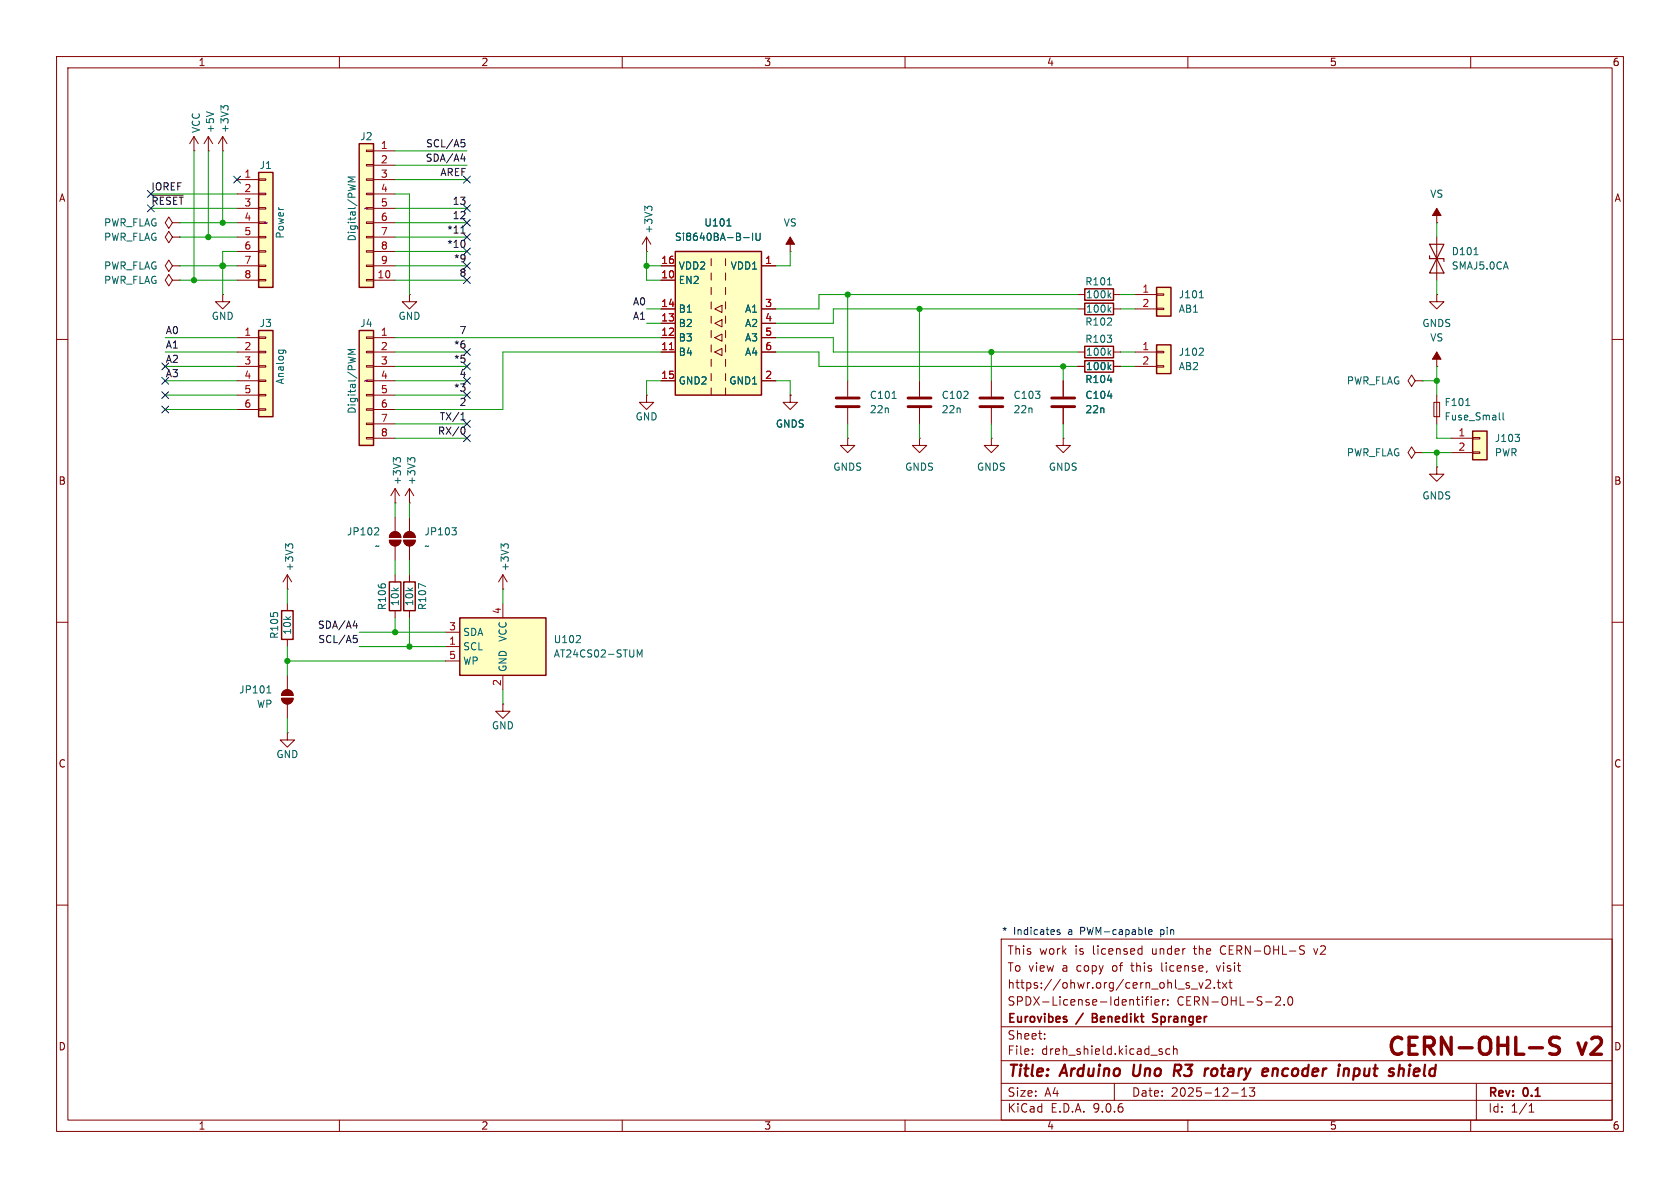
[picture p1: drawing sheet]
<svg xmlns="http://www.w3.org/2000/svg" width="297mm" height="210mm" viewBox="0 0 297 210" stroke-linecap="round" stroke-linejoin="round" font-family="sans-serif">
<g fill="none" stroke="#840000" stroke-width=".18">
<path d="M10 10h277v190h-277zM12 12h273v186h-273zM60 10v2M110 10v2M160 10v2M210 10v2M260 10v2M39.4 26.7h.1M39.4 24.1l-.8 1.3M39.4 24.1l.7 1.3M39.4 24.1v2.6M10 60h2"/>
<path d="M149.9 77.5v1.2h1.2l-1.2 1.3-1.3-1.3h1.3M149.9 77.5h.1M162.6 67.3v2.8M162.6 72.1v2.8M285 60h2M10 110h2M285 110h2M88.9 124.5v1.2h1.3l-1.3 1.3-1.3-1.3h1.3M88.9 124.5h.1M10 160h2M177 166h108v32h-108zM200.9 176.7h.6"/>
<path d="M201.3 177.7h.2M201.5 167.7l.4 .1M201.9 167.2v1.5M201.9 168.6l-.4 .1M202 176.2v.1M202 176.7v1M202.5 176.7h.5M203 176.2l-.3 .2v1.3M203.5 176.2v.1M203.5 176.7v1M204.2 177.2l.7-.1-.1-.3-.4-.1-.2 .2v.7h.6M205.5 176.7v1"/>
<path d="M206 176.7l-.3 .1-.2 .2M206.5 177.6v.1M206.5 176.8v.1M209.9 174.2l.3 .1 .1 .2-.2 .2h-.3M209.9 173.7l.3 .1M210.6 174.8h1.1M212 173.7l.3 1 .4-1M213.2 173.3l.5-.1 .3 .1v.3l-.9 1.1h.9M214.7 174.6v.1M215 170.7l.4 1M215.2 173.7h.5M215.4 173.2v1.3l.3 .2"/>
<path d="M216.1 173.7l.8 1M216.9 173.7l-.8 1M217.2 173.7h.6M217.5 173.2v1.3l.3 .2M225.5 176.3l.6-.1 .2 .1 .1 .3-.9 1.1h.9M227 177.6v.1M227.8 176.3l.2-.1a.81 .81 0 0 1 .6 .6 .81 .81 0 0 1-.3 .8l-.1 .1a.81 .81 0 0 1-.4-1.4zM229.9 167.8l.6 .3 .1 .3-.3 .3-.6-.1M229.9 167.3h.7M232.2 167.7l.4 1M285 160h2M60 198v2"/>
<path d="M110 198v2M160 198v2M177 194.5h108M177 191.5h108M177 187.5h108M177 181.5h108M182.5 186.3v.1M182.5 185.5v.1M184.7 183.6v.1M184.7 182.8v.1M197 191.5v3M205.3 185.9l.2 .2-.2 .3"/>
<path d="M205.3 185.4l.2 .1M206.8 185.5l-.4-.1-.3 .3v.4l.1 .2h.6M207.5 185.5l.2-.1 .3 .1 .1 .9M207.5 184.9v1.5M210 198v2M217.7 193.2h1.2M219.5 193.8h.9M219.5 192.7l.5-.4v1.5M221.8 192.3l-.5 .6 .4 .1v.7l-.2 .1h-.4l-.2-.1M260 198v2M261 191.5v6.5M270.3 196.6h.9"/>
<path d="M270.3 195.5l.4-.4v1.5"/>
</g>
<path d="M200.5 188.2l-.2 1.6 .3 .4M208.1 189.3l.5 .9M208.5 188.2h-.8l-.2 2M208.6 189.2l-1 .1M214.6 188.9l-.4 .4-.1 .5 .2 .3 .4 .1M225.1 188.9l-.2 1.3M225.8 189a.57 .57 0 0 0-.7 .1M239.3 190.1l.6 .1M239.5 188.9l-.3 2M240 188.9l-.5 .1M249.2 188.9l-.2 1.3" fill="none" stroke="#840000" stroke-width=".4"/>
<path d="M193.1 179.9h.5M193.6 179.2h-.5v1.5h.6M204.6 179.3l-.5-.1-.3 .3 .1 .3 .6 .2M203.8 180.6h.7" fill="none" stroke="#840000" stroke-width=".3"/>
<path d="M270.4 185.2h2.3M275.7 183.5l-.4-.1h-.8a.73 .73 0 0 0-.5 .7 .73 .73 0 0 0 .5 .7 1.1 1.1 0 0 1 1.2 .7 .77 .77 0 0 1-.6 .9h-.7l-.4-.2" fill="none" stroke="#840000" stroke-width=".6"/>
<path d="M39.5 19.1l-.4-.4v.8M39.5 18.9l.3-.2h.3l.2 .2" fill="none" stroke="#006464" stroke-width=".18"/>
<path d="M160.5 70.4h4.1M160.5 71.9h4.1" fill="none" stroke="#840000" stroke-width=".51"/>
<path d="M81.3 109.2h15.2v10.2h-15.2z" fill="#ffffc2"/>
<path d="M49.8 108h2v5h-2zM81.3 109.2h15.2v10.2h-15.2z" fill="none" stroke="#840000" stroke-width=".25"/>
<g fill="none" stroke="#840000" stroke-width=".18">
<path d="M30.5 39.4l-.7-1-.6 1 .6 1 .7-1h1.2M31.7 39.4h.1M34.3 26.7h.1M34.3 24.1l-.8 1.3M34.3 24.1l.8 1.3M34.3 24.1v2.6M36.8 26.7h.1M36.8 24.1l-.7 1.3M36.8 24.1l.8 1.3M36.8 24.1v2.6M30.5 47l-.7-1-.6 1 .6 1 .7-1h1.2M30.5 41.9l-.7-1-.6 1 .6 1 .7-1h1.2"/>
<path d="M30.5 49.5l-.7-1-.6 1 .6 1 .7-1h1.2M31.7 47h.1M31.7 41.9h.1M31.7 49.5h.1M139.7 69.9v1.2h1.3l-1.3 1.3-1.3-1.3h1.3M139.7 69.9h.1M50.8 104.1h.1M50.8 101.6v2.5M50.8 106.7v1.3M50.8 113v1.3M50.8 119.4v2.5M50.8 101.6l-.8 1.3"/>
<path d="M50.8 101.6l.8 1.3M78.7 111.8h2.6M78.7 114.3h2.6M78.7 116.8h2.6M88.9 106.7v2.5M88.9 119.4v2.5M49.8 123.4h2a1.02 1.02 0 0 1-1 1.1 1.02 1.02 0 0 1-1-1.1zM50.1 122.2a1.02 1.02 0 0 1 1.1-.2 1.02 1.02 0 0 1 .6 .9h-2zM50.8 129.5v1.3h1.3l-1.3 1.3-1.3-1.3h1.3M50.8 129.5h.1M50.8 124.5v2.5"/>
</g>
<path d="M36.5 19.8l1.3 .4M51 96.6l-.5-.5v.8M51 96.4l.2-.3h.3l.3 .3M101.8 113.6h.8M102.6 112.5v.4M112.7 116.1v-1.2l.4 .9 .4-.9v1.2M47.2 122.5h.7M47.4 121.4l.1-.2v1.3" fill="none" stroke="#006464" stroke-width=".18"/>
<g fill="#840000" stroke="#840000" stroke-width=".18">
<path d="M49.8 123.4h2a1.02 1.02 0 0 1-1 1.1 1.02 1.02 0 0 1-1-1.1z"/>
<path d="M50.1 122.2a1.02 1.02 0 0 1 1.1-.2 1.02 1.02 0 0 1 .6 .9h-2z"/>
</g>
<path d="M63.5 25.4h2.5v25.4h-2.5z" fill="#ffffc2"/>
<path d="M63.5 25.4h2.5v25.4h-2.5zM68.8 102.9h2.1v5.1h-2.1zM71.4 102.9h2v5.1h-2z" fill="none" stroke="#840000" stroke-width=".25"/>
<g fill="none" stroke="#840000" stroke-width=".18">
<path d="M64.8 26.5h1.2v.3h-1.2zM64.8 29.1h1.2v.2h-1.2zM64.8 31.6h1.2v.3h-1.2zM64.8 34.2h1.2v.2h-1.2zM64.8 36.7h1.2v.3h-1.2zM64.8 39.2h1.2v.3h-1.2zM66 26.7h3.8M66 29.2h3.8M66 31.8h3.8M66 34.3h3.8M66 36.8h3.8M66 39.4h3.8"/>
<path d="M64.8 41.8h1.2v.2h-1.2zM64.8 44.3h1.2v.3h-1.2zM64.8 46.9h1.2v.2h-1.2zM64.8 49.4h1.2v.3h-1.2zM66 41.9h3.8M66 44.5h3.8M66 47h3.8M66 49.5h3.8M114.3 69.9v1.2h1.3l-1.3 1.3-1.3-1.3h1.3M114.3 69.9h.1M68.8 95.5h2.1a1.02 1.02 0 0 1-1.1 1 1.02 1.02 0 0 1-1-1zM69.1 94.3a1.02 1.02 0 0 1 1.1-.2 1.02 1.02 0 0 1 .7 .9h-2.1z"/>
<path d="M69.8 88.9h.1M69.8 86.4l-.7 1.2M69.8 86.4l.8 1.2M69.8 86.4v2.5M69.8 91.4v2.6M69.8 96.5v2.6M71.4 95.5h2a1.02 1.02 0 0 1-1 1 1.02 1.02 0 0 1-1-1zM71.7 94.3a1.02 1.02 0 0 1 1.1-.2 1.02 1.02 0 0 1 .6 .9h-2zM72.4 88.9h.1M72.4 86.4v2.5M72.4 91.4v2.6M72.4 96.5v2.6"/>
<path d="M72.4 86.4l-.8 1.2M72.4 86.4l.8 1.2M69.8 101.6v1.3M69.8 108v1.2M72.4 101.6v1.3M72.4 108v1.2"/>
</g>
<path d="M62.8 31.3h-1.3l.9 .4-.9 .4h1.3M66.7 93.3l.3 .2-.1 .3-.7 .8h.8M70 81.3l-.5-.4v.8M70 81.1l.3-.2h.3l.2 .2M72.6 81.1l.2-.2h.3l.3 .2M72.6 81.3l-.5-.4v.8M79.9 93.3h.8l-.5 .5M80.4 93.8l.3 .2v.3l-.3 .3M75.3 103.7l-1.3-.6v.9" fill="none" stroke="#006464" stroke-width=".18"/>
<g fill="#840000" stroke="#840000" stroke-width=".18">
<path d="M71.4 95.5h2a1.02 1.02 0 0 1-1 1 1.02 1.02 0 0 1-1-1z"/>
<path d="M71.7 94.3a1.02 1.02 0 0 1 1.1-.2 1.02 1.02 0 0 1 .6 .9h-2z"/>
<path d="M68.8 95.5h2.1a1.02 1.02 0 0 1-1.1 1 1.02 1.02 0 0 1-1-1z"/>
<path d="M69.1 94.3a1.02 1.02 0 0 1 1.1-.2 1.02 1.02 0 0 1 .7 .9h-2.1z"/>
</g>
<path d="M45.7 30.5h2.6v20.3h-2.6z" fill="#ffffc2"/>
<path d="M45.7 30.5h2.6v20.3h-2.6z" fill="none" stroke="#840000" stroke-width=".25"/>
<g fill="none" stroke="#840000" stroke-width=".18">
<path d="M41.9 31.8h3.8M41.9 34.3h3.8M41.9 36.8h3.8M41.9 39.4h3.8M45.7 31.6h1.3v.3h-1.3zM45.7 34.2h1.3v.2h-1.3zM45.7 36.7h1.3v.3h-1.3zM45.7 39.2h1.3v.3h-1.3zM41.9 41.9h3.8M41.9 44.5h3.8M41.9 47h3.8M41.9 49.5h3.8"/>
<path d="M45.7 41.8h1.3v.2h-1.3zM45.7 44.3h1.3v.3h-1.3zM45.7 46.9h1.3v.2h-1.3zM45.7 49.4h1.3v.3h-1.3zM88.9 104.1h.1M88.9 101.6l-.8 1.3M88.9 101.6l.8 1.3M88.9 101.6v2.5"/>
</g>
<path d="M89.1 96.6l-.5-.5v.8M89.1 96.4l.2-.3h.3l.3 .3" fill="none" stroke="#006464" stroke-width=".18"/>
<path d="M119.4 44.5h15.2v25.4h-15.2z" fill="#ffffc2"/>
<path d="M119.4 44.5h15.2v25.4h-15.2z" fill="none" stroke="#840000" stroke-width=".25"/>
<g fill="none" stroke="#840000" stroke-width=".18">
<path d="M72.4 52.1v1.2h1.3l-1.3 1.3-1.3-1.3h1.3M72.4 52.1h.1M114.3 44.5h.1M114.3 41.9l-.8 1.3M114.3 41.9l.8 1.3M114.3 41.9v2.6M116.8 47h2.6M116.8 54.6h2.6M116.8 57.2h2.6M116.8 59.7h2.6M116.8 49.5h2.6M125.7 45.7v1.3"/>
<path d="M125.7 48.3v1.2M125.7 50.8v1.3M125.7 53.3v1.3M125.7 55.9v1.3M125.7 58.4v1.3M126.4 54.6l1.2-.6v1.2zM126.4 57.2l1.2-.7v1.3zM126.4 59.7l1.2-.6v1.2zM128.3 45.7v1.3M128.3 48.3v1.2M128.3 50.8v1.3M128.3 53.3v1.3"/>
<path d="M128.3 55.9v1.3M128.3 58.4v1.3M134.6 47h2.6M134.6 54.6h2.6M134.6 57.2h2.6M134.6 59.7h2.6M139.7 44.5h.1M139.7 41.9v2.6M116.8 62.2h2.6M116.8 67.3h2.6M125.7 61v1.2M125.7 63.5v1.3"/>
<path d="M125.7 66v1.3M125.7 68.6v1.3M126.4 62.2l1.2-.6v1.3zM128.3 61v1.2M128.3 63.5v1.3M128.3 66v1.3M128.3 68.6v1.3M134.6 62.2h2.6M134.6 67.3h2.6"/>
</g>
<path d="M118.4 61.8h.7" fill="none" stroke="#a90000" stroke-width=".18"/>
<path d="M114.5 36.9l-.5-.4v.7M114.5 36.7l.2-.2h.3l.3 .2M128.5 39.9h.7M131.5 42h.9M133 41.2v1.3M133.7 41.2v1l.2 .3 .4-.1 .1-.2v-1" fill="none" stroke="#006464" stroke-width=".18"/>
<path d="M139.7 41.9l.8 1.3h-1.6z" fill="#840000" stroke="#840000" stroke-width=".18"/>
<path d="M204.5 61h2.5v5h-2.5z" fill="#ffffc2"/>
<path d="M204.5 61h2.5v5h-2.5z" fill="none" stroke="#840000" stroke-width=".25"/>
<path d="M200.7 62.2h3.8M200.7 64.8h3.8M204.5 62.1h1.2v.3h-1.2zM204.5 64.6h1.2v.3h-1.2z" fill="none" stroke="#840000" stroke-width=".18"/>
<path d="M212.6 61.6l.1 .2v.3l-.7 .7h.7" fill="none" stroke="#006464" stroke-width=".18"/>
<path d="M45.7 58.4h2.6v15.3h-2.6z" fill="#ffffc2"/>
<path d="M45.7 58.4h2.6v15.3h-2.6z" fill="none" stroke="#840000" stroke-width=".25"/>
<path d="M41.9 59.7h3.8M45.7 59.6h1.3v.2h-1.3zM41.9 62.2h3.8M41.9 64.8h3.8M41.9 67.3h3.8M41.9 69.9h3.8M41.9 72.4h3.8M45.7 62.1h1.3v.3h-1.3zM45.7 64.6h1.3v.3h-1.3zM45.7 67.2h1.3v.2h-1.3zM45.7 69.7h1.3v.3h-1.3zM45.7 72.3h1.3v.2h-1.3z" fill="none" stroke="#840000" stroke-width=".18"/>
<path d="M49.3 61.9h1l.2 .2M49.3 61.9v.4M50 61.9l.1 .4" fill="none" stroke="#006464" stroke-width=".18"/>
<path d="M63.5 58.4h2.5v20.3h-2.5z" fill="#ffffc2"/>
<path d="M63.5 58.4h2.5v20.3h-2.5z" fill="none" stroke="#840000" stroke-width=".25"/>
<g fill="none" stroke="#840000" stroke-width=".18">
<path d="M64.8 59.6h1.2v.2h-1.2zM66 59.7h3.8M64.8 62.1h1.2v.3h-1.2zM64.8 64.6h1.2v.3h-1.2zM64.8 67.2h1.2v.2h-1.2zM64.8 69.7h1.2v.3h-1.2zM64.8 72.3h1.2v.2h-1.2zM64.8 74.8h1.2v.3h-1.2zM64.8 77.3h1.2v.3h-1.2zM66 62.2h3.8M66 64.8h3.8M66 67.3h3.8"/>
<path d="M66 69.9h3.8M66 72.4h3.8M66 74.9h3.8M66 77.5h3.8M254 82.6v1.2h1.3l-1.3 1.3-1.3-1.3h1.3M254 82.6h.1"/>
</g>
<path d="M62.8 61.8h-1.3l.9 .4-.9 .4h1.3" fill="none" stroke="#006464" stroke-width=".18"/>
<path d="M260.3 76.2h2.6v5.1h-2.6z" fill="#ffffc2"/>
<path d="M191.8 51.1h5v2h-5zM191.8 53.6h5v2h-5zM191.8 61.2h5v2h-5zM191.8 63.8h5v2h-5zM260.3 76.2h2.6v5.1h-2.6z" fill="none" stroke="#840000" stroke-width=".25"/>
<g fill="none" stroke="#840000" stroke-width=".18">
<path d="M254 39.4h.1M254 36.8v2.6M190.5 52.1h1.3M190.5 54.6h1.3M196.8 52.1h1.3M196.8 54.6h1.3M254 52.1v1.2h1.3l-1.3 1.3-1.3-1.3h1.3M254 52.1h.1M254 41.9v7.6M190.5 62.2h1.3M190.5 64.8h1.3M196.8 62.2h1.3"/>
<path d="M196.8 64.8h1.3M253.5 71.1h1v2.6h-1zM254 64.8h.1M254 62.2v2.6M254 69.9v5M256.5 77.5h3.8M260.3 77.3h1.3v.3h-1.3zM260.3 79.9h1.3v.2h-1.3zM256.5 80h3.8"/>
</g>
<g fill="none" stroke="#006464" stroke-width=".18">
<path d="M195.8 50.4h.7M196 52.2l.4 .4M196 54.7l.4 .5M196.4 51.8l-.5 .5M196.4 54.3l-.5 .5M260.6 45h.7M195.8 67.2h.8M196 62.3l.4 .5M196 64.9l.4 .4M196.4 62l-.5 .4M196.4 64.5l-.5 .5M259.1 71.7h.8"/>
<path d="M265.1 74.1l.1 .1M265.7 73v1.1l.2 .1M267.8 76.8h.8l-.4 .5M268.5 77.3l.1 .2-.1 .5"/>
</g>
<path d="M252.7 45.2v.5h2.6v.5M252.7 43.2h2.6l-1.3 2.5zM254 45.7l1.3 2.6h-2.6z" fill="none" stroke="#840000" stroke-width=".2"/>
<g fill="#840000" stroke="#840000" stroke-width=".18">
<path d="M254 62.2l.8 1.3h-1.6z"/>
<path d="M254 36.8l.8 1.3h-1.6z"/>
</g>
<path d="M204.5 50.8h2.5v5.1h-2.5z" fill="#ffffc2"/>
<path d="M204.5 50.8h2.5v5.1h-2.5z" fill="none" stroke="#840000" stroke-width=".25"/>
<g fill="none" stroke="#840000" stroke-width=".18">
<path d="M39.4 52.1v1.2h1.2l-1.2 1.3-1.3-1.3h1.3M39.4 52.1h.1M116.8 54.6h2.6M116.8 47h2.6M116.8 57.2h2.6M116.8 59.7h2.6M116.8 49.5h2.6M134.6 54.6h2.6M134.6 47h2.6M134.6 57.2h2.6M134.6 59.7h2.6M200.7 52.1h3.8"/>
<path d="M200.7 54.6h3.8M204.5 51.9h1.2v.3h-1.2zM204.5 54.5h1.2v.2h-1.2zM116.8 62.2h2.6M116.8 67.3h2.6M134.6 62.2h2.6M134.6 67.3h2.6M139.7 69.9h.1M149.9 67.3v2.8M149.9 72.1v2.8M162.6 77.5v1.2h1.2l-1.2 1.3-1.3-1.3h1.3M162.6 77.5h.1"/>
<path d="M175.3 77.5v1.2h1.2l-1.2 1.3-1.3-1.3h1.3M175.3 77.5h.1M175.3 67.3v2.8M175.3 72.1v2.8M188 77.5v1.2h1.2l-1.2 1.3-1.3-1.3h1.3M188 77.5h.1M188 67.3v2.8M188 72.1v2.8M190.5 64.8h1.3M196.8 64.8h1.3M250.2 67.3l-.6-1-.7 1 .7 1 .6-1h1.3M251.5 67.3h.1"/>
<path d="M250.2 80l-.6-1-.7 1 .7 1 .6-1h1.3M251.5 80h.1"/>
</g>
<path d="M128.5 39.9h.7M131.5 42h.9M133 41.2v1.3M133.7 41.2v1l.2 .3 .4-.1 .1-.2v-1M212 52.6h.7M157.7 70.4h.7M195.8 67.2h.8M195.8 70h.8M196 64.9l.4 .4M196.4 64.5l-.5 .5" fill="none" stroke="#006464" stroke-width=".18"/>
<path d="M147.8 70.4h4.1M147.8 71.9h4.1M173.2 70.4h4.1M173.2 71.9h4.1M185.9 70.4h4.1M185.9 71.9h4.1" fill="none" stroke="#840000" stroke-width=".51"/>
<g fill="none" stroke="#0f0f0f" stroke-width=".18">
<path d="M26.9 34.5h5.5M81.5 28.1h.8M81.5 24.7h.6M81.7 25.2h.3l.2 .2-.1 .4-.4 .2M82.1 27.7v.8M81.5 41.2h.7M82.1 42.7v.8M81.5 74.2h.7M81.6 73.3l.2-.3v1.2M81.8 75.5a.68 .68 0 0 1 .4 .6 .68 .68 0 0 1-.4 .7M62.4 110.6h.8M62.5 112.3h.6"/>
<path d="M62.6 112.8h.3l.3 .3-.2 .4-.4 .1M63 110.2v.9"/>
</g>
<g fill="none" stroke="#009600" stroke-width=".18">
<path d="M26.7 34.3h15.2M26.7 36.8h15.2M31.7 39.4h10.2M34.3 26.7v22.8M36.8 26.7v15.2M39.4 26.7v12.7M69.8 34.3h2.6v17.8M69.8 39.4h12.7M69.8 36.8h12.7M69.8 26.7h12.7M69.8 31.8h12.7M69.8 29.2h12.7"/>
<path d="M254 39.4v2.5M29.2 59.7h12.7M31.7 49.5h10.2M31.7 47h10.2M31.7 41.9h10.2M41.9 44.5h-2.5v7.6M69.8 49.5h12.7M69.8 59.7h47M69.8 47h12.7M69.8 41.9h12.7M69.8 44.5h12.7M114.3 44.5v5h2.5"/>
<path d="M114.3 47h2.5M114.3 57.2h2.5M114.3 54.6h2.5M137.2 59.7h10.1v2.5h43.2M139.7 44.5v2.5h-2.5M149.9 52.1v15.2M162.6 54.6v12.7M190.5 54.6h-43.2v2.6h-10.1M190.5 52.1h-45.7v2.5h-7.6M198.1 54.6h2.6M198.1 52.1h2.6M254 49.5v2.6"/>
<path d="M29.2 62.2h12.7M29.2 67.3h12.7M29.2 72.4h12.7M29.2 64.8h12.7M29.2 69.9h12.7M69.8 74.9h12.7M69.8 62.2h12.7M69.8 67.3h12.7M69.8 77.5h12.7M69.8 64.8h12.7M69.8 69.9h12.7M116.8 62.2h-27.9v10.2h-19.1"/>
<path d="M116.8 67.3h-2.5v2.6M137.2 62.2h7.6v2.6h45.7M137.2 67.3h2.5v2.6M149.9 74.9v2.6M162.6 74.9v2.6M175.3 62.2v5.1M175.3 74.9v2.6M188 64.8v2.5M188 74.9v2.6M198.1 62.2h2.6M198.1 64.8h2.6M251.5 67.3h2.5"/>
<path d="M254 74.9v2.6h2.5M254 64.8v5.1M69.8 88.9v2.5M69.8 99.1v2.5M72.4 88.9v2.5M72.4 99.1v2.5M251.5 80h5M254 80v2.6M50.8 104.1v2.6M50.8 114.3v5.1M50.8 116.8h27.9M63.5 114.3h15.2"/>
<path d="M63.5 111.8h15.2M69.8 109.2v2.6M72.4 109.2v5.1M88.9 104.1v2.6M50.8 127v2.5M88.9 121.9v2.6"/>
</g>
<g fill="none" stroke="#000084" stroke-width=".18">
<path d="M26.1 33.7l1.2 1.2M26.1 36.2l1.2 1.2M27.3 33.7l-1.2 1.2M27.3 36.2l-1.2 1.2M41.3 31.1l1.2 1.3M42.5 31.1l-1.2 1.3M81.9 31.1l1.3 1.3M81.9 38.8l1.3 1.2M81.9 36.2l1.3 1.2M83.2 31.1l-1.3 1.3M83.2 38.8l-1.3 1.2M83.2 36.2l-1.3 1.2"/>
<path d="M81.9 46.4l1.3 1.2M81.9 43.8l1.3 1.3M81.9 48.9l1.3 1.2M81.9 41.3l1.3 1.2M83.2 46.4l-1.3 1.2M83.2 43.8l-1.3 1.3M83.2 48.9l-1.3 1.2M83.2 41.3l-1.3 1.2M28.6 69.2l1.2 1.3M28.6 66.7l1.2 1.2M28.6 64.2l1.2 1.2M28.6 71.8l1.2 1.2"/>
<path d="M29.8 69.2l-1.2 1.3M29.8 66.7l-1.2 1.2M29.8 64.2l-1.2 1.2M29.8 71.8l-1.2 1.2M81.9 69.2l1.3 1.3M81.9 74.3l1.3 1.2M81.9 76.9l1.3 1.2M81.9 64.2l1.3 1.2M81.9 66.7l1.3 1.2M81.9 61.6l1.3 1.2M83.2 69.2l-1.3 1.3M83.2 74.3l-1.3 1.2"/>
<path d="M83.2 76.9l-1.3 1.2M83.2 64.2l-1.3 1.2M83.2 66.7l-1.3 1.2M83.2 61.6l-1.3 1.2"/>
</g>
<path d="M187.4 164.4l-.3-.1-.2 .2v.2l.5 .1v.3h-.5M203.1 164.8l.6-.1-.1-.3-.3-.1-.2 .2v.6h.5" fill="none" stroke="#0000c2" stroke-width=".18"/>
<path d="M118.4 61.8h.7" fill="none" stroke="#a90000" stroke-width=".18"/>
<g fill="#009600" stroke="#009600" stroke-width=".18">
<circle cx="254" cy="80" r=".46"/>
<circle cx="254" cy="67.3" r=".46"/>
<circle cx="50.8" cy="116.8" r=".46"/>
<circle cx="69.8" cy="111.8" r=".46"/>
<circle cx="72.4" cy="114.3" r=".46"/>
<circle cx="162.6" cy="54.6" r=".46"/>
<circle cx="149.9" cy="52.1" r=".46"/>
<circle cx="188" cy="64.8" r=".46"/>
<circle cx="175.3" cy="62.2" r=".46"/>
<circle cx="114.3" cy="47" r=".46"/>
<circle cx="39.4" cy="39.4" r=".46"/>
<circle cx="36.8" cy="41.9" r=".46"/>
<circle cx="39.4" cy="47" r=".51"/>
<circle cx="34.3" cy="49.5" r=".46"/>
</g>
<g font-size="4.2" fill="#840000">
<text x="245" y="187.4">CERN-OHL-S</text>
<text x="279.3" y="187.4">v2</text>
</g>
<g font-size="2.8" fill="#840000">
<text x="178" y="190.9">Title:</text>
<text x="187.7" y="190.9">Arduino</text>
<text x="201.1" y="190.9">Uno</text>
<text x="209.2" y="190.9">R3</text>
<text x="215.4" y="190.9">rotary</text>
<text x="226.5" y="190.9">encoder</text>
<text x="240.6" y="190.9">input</text>
<text x="250.5" y="190.9">shield</text>
</g>
<g font-size="2.1" fill="#840000">
<text x="178" y="172">To view</text>
<text x="178" y="169">This</text>
<text x="183.7" y="169">work</text>
<text x="187.8" y="172">a</text>
<text x="190.1" y="169">is</text>
<text x="190.5" y="172">copy</text>
<text x="193.3" y="169">licensed</text>
<text x="196.9" y="172">of</text>
<text x="200.4" y="172">this</text>
<text x="203.9" y="169">under</text>
<text x="205.9" y="172">license,</text>
<text x="211.5" y="169">the</text>
<text x="215.8" y="172">visit</text>
<text x="216.3" y="169">CERN-OHL-S</text>
<text x="233" y="169">v2</text>
<text x="178" y="178">SPDX-License-Identifier:</text>
<text x="178" y="175">https://ohwr.org/cern_ohl_s_v2.txt</text>
<text x="208" y="178">CERN-OHL-S-2.0</text>
<text x="178" y="184">Sheet:</text>
<text x="178" y="181.2">Eurovibes</text>
<text x="190.5" y="181.2">/</text>
<text x="193.8" y="181.2">Benedikt</text>
<text x="205.1" y="181.2">Spranger</text>
<text x="178" y="186.7">File:</text>
<text x="184.1" y="186.7">dreh_shield.kicad_sch</text>
<text x="178" y="196.9">KiCad</text>
<text x="178" y="194.1">Size:</text>
<text x="184.7" y="194.1">A4</text>
<text x="185.7" y="196.9">E.D.A.</text>
<text x="193.3" y="196.9">9.0.6</text>
<text x="200" y="194.1">Date:</text>
<text x="207" y="194.1">2025-12-13</text>
<text x="263" y="194.3">Rev:</text>
<text x="263" y="196.9">Id:</text>
<text x="267.1" y="196.9">1/1</text>
<text x="269.4" y="194.3">0.1</text>
</g>
<g font-size="1.8" fill="#840000">
<text x="35" y="11.9">1</text>
<text x="85" y="11.9">2</text>
<text x="135" y="11.9">3</text>
<text x="185" y="11.9">4</text>
<text x="235" y="11.9">5</text>
<text x="285" y="11.9">6</text>
<text x="10.3" y="35.9">A</text>
<text x="285.3" y="35.9">A</text>
<text x="10.3" y="85.9">B</text>
<text x="285.3" y="85.9">B</text>
<text x="10.3" y="135.9">C</text>
<text x="285.3" y="135.9">C</text>
<text x="10.3" y="185.9">D</text>
<text x="285.3" y="185.9">D</text>
<text x="35" y="199.9">1</text>
<text x="85" y="199.9">2</text>
<text x="135" y="199.9">3</text>
<text x="185" y="199.9">4</text>
<text x="235" y="199.9">5</text>
<text x="285" y="199.9">6</text>
</g>
<g font-size="1.8" fill="#006464">
<text x="35.5" y="23.6" transform="rotate(-90 35.5 23.6)">VCC</text>
<text x="38" y="23.6" transform="rotate(-90 38 23.6)">+5V</text>
<text x="40.6" y="23.6" transform="rotate(-90 40.6 23.6)">+3V3</text>
<text x="63.6" y="25">J2</text>
<text x="45.8" y="30.1">J1</text>
<text x="252.7" y="35.2">VS</text>
<text x="18.3" y="40.2">PWR_FLAG</text>
<text x="115.5" y="41.4" transform="rotate(-90 115.5 41.4)">+3V3</text>
<text x="124.4" y="40.2">U101</text>
<text x="138.4" y="40.2">VS</text>
<text x="18.3" y="47.9">PWR_FLAG</text>
<text x="18.3" y="42.8">PWR_FLAG</text>
<text x="50.4" y="42.3" transform="rotate(-90 50.4 42.3)">Power</text>
<text x="63.1" y="42.8" transform="rotate(-90 63.1 42.8)">Digital/PWM</text>
<text x="119.2" y="42.8">Si8640BA-B-IU</text>
<text x="119.9" y="47.9">VDD2</text>
<text x="129.1" y="47.9">VDD1</text>
<text x="256.5" y="45.3">D101</text>
<text x="256.5" y="47.9">SMAJ5.0CA</text>
<text x="18.3" y="50.4">PWR_FLAG</text>
<text x="119.9" y="50.4">EN2</text>
<text x="191.8" y="50.6">R101</text>
<text x="191.9" y="52.9">100k</text>
<text x="208.3" y="52.9">J101</text>
<text x="37.3" y="56.7">GND</text>
<text x="45.8" y="58">J3</text>
<text x="63.6" y="58">J4</text>
<text x="70.4" y="56.7">GND</text>
<text x="119.9" y="55.5">B1</text>
<text x="119.9" y="58">B2</text>
<text x="131.6" y="55.5">A1</text>
<text x="131.6" y="58">A2</text>
<text x="191.8" y="57.8">R102</text>
<text x="191.9" y="55.5">100k</text>
<text x="208.3" y="55.5">AB1</text>
<text x="251.4" y="58">GNDS</text>
<text x="119.9" y="60.6">B3</text>
<text x="119.9" y="63.1">B4</text>
<text x="131.6" y="60.6">A3</text>
<text x="131.6" y="63.1">A4</text>
<text x="191.8" y="60.8">R103</text>
<text x="191.9" y="63.1">100k</text>
<text x="191.9" y="65.6">100k</text>
<text x="208.3" y="63.1">J102</text>
<text x="208.3" y="65.6">AB2</text>
<text x="252.7" y="60.6">VS</text>
<text x="50.4" y="68" transform="rotate(-90 50.4 68)">Analog</text>
<text x="119.9" y="68.2">GND2</text>
<text x="128.8" y="68.2">GND1</text>
<text x="153.7" y="70.7">C101</text>
<text x="166.4" y="70.7">C102</text>
<text x="179.1" y="70.7">C103</text>
<text x="191.8" y="67.9">R104</text>
<text x="191.8" y="70.7">C104</text>
<text x="238" y="68.2">PWR_FLAG</text>
<text x="255.3" y="72">F101</text>
<text x="63.1" y="73.2" transform="rotate(-90 63.1 73.2)">Digital/PWM</text>
<text x="112.3" y="74.5">GND</text>
<text x="137.1" y="75.8">GNDS</text>
<text x="153.7" y="73.3">22n</text>
<text x="166.4" y="73.3">22n</text>
<text x="179.1" y="73.3">22n</text>
<text x="191.8" y="73.3">22n</text>
<text x="255.3" y="74.5">Fuse_Small</text>
<text x="147.2" y="83.4">GNDS</text>
<text x="159.9" y="83.4">GNDS</text>
<text x="172.6" y="83.4">GNDS</text>
<text x="185.3" y="83.4">GNDS</text>
<text x="238" y="80.9">PWR_FLAG</text>
<text x="264.2" y="78.3">J103</text>
<text x="264.2" y="80.9">PWR</text>
<text x="71.1" y="85.8" transform="rotate(-90 71.1 85.8)">+3V3</text>
<text x="73.6" y="85.8" transform="rotate(-90 73.6 85.8)">+3V3</text>
<text x="251.4" y="88.5">GNDS</text>
<text x="61.2" y="94.8">JP102</text>
<text x="74.9" y="94.8">JP103</text>
<text x="52" y="101.1" transform="rotate(-90 52 101.1)">+3V3</text>
<text x="66.2" y="97.4">~</text>
<text x="74.9" y="97.4">~</text>
<text x="90.1" y="101.1" transform="rotate(-90 90.1 101.1)">+3V3</text>
<text x="68.4" y="108" transform="rotate(-90 68.4 108)">R106</text>
<text x="70.7" y="107.2" transform="rotate(-90 70.7 107.2)">10k</text>
<text x="73.3" y="107.2" transform="rotate(-90 73.3 107.2)">10k</text>
<text x="75.5" y="108" transform="rotate(-90 75.5 108)">R107</text>
<text x="49.4" y="113" transform="rotate(-90 49.4 113)">R105</text>
<text x="51.7" y="112.3" transform="rotate(-90 51.7 112.3)">10k</text>
<text x="81.8" y="112.6">SDA</text>
<text x="89.8" y="113.6" transform="rotate(-90 89.8 113.6)">VCC</text>
<text x="97.8" y="113.9">U102</text>
<text x="81.8" y="115.2">SCL</text>
<text x="81.8" y="117.7">WP</text>
<text x="89.8" y="118.9" transform="rotate(-90 89.8 118.9)">GND</text>
<text x="97.8" y="116.4">AT24CS02-STUM</text>
<text x="42.2" y="122.8">JP101</text>
<text x="45.3" y="125.3">WP</text>
<text x="86.9" y="129.1">GND</text>
<text x="48.8" y="134.2">GND</text>
</g>
<g font-size="1.8" fill="#a90000">
<text x="67.2" y="26.4">1</text>
<text x="67.2" y="29">2</text>
<text x="43.1" y="31.5">1</text>
<text x="43.1" y="34">2</text>
<text x="67.2" y="31.5">3</text>
<text x="67.2" y="34">4</text>
<text x="43.1" y="36.6">3</text>
<text x="43.1" y="39.1">4</text>
<text x="43.1" y="41.7">5</text>
<text x="67.2" y="36.6">5</text>
<text x="67.2" y="39.1">6</text>
<text x="67.2" y="41.7">7</text>
<text x="43.1" y="44.2">6</text>
<text x="43.1" y="46.7">7</text>
<text x="67.2" y="44.2">8</text>
<text x="67.2" y="46.7">9</text>
<text x="116.8" y="46.7">16</text>
<text x="135.2" y="46.7">1</text>
<text x="43.1" y="49.3">8</text>
<text x="66.6" y="49.3">10</text>
<text x="116.8" y="49.3">10</text>
<text x="201.9" y="51.8">1</text>
<text x="43.1" y="59.4">1</text>
<text x="67.2" y="59.4">1</text>
<text x="116.8" y="54.4">14</text>
<text x="116.8" y="56.9">13</text>
<text x="116.8" y="59.4">12</text>
<text x="135.2" y="54.4">3</text>
<text x="135.2" y="56.9">4</text>
<text x="135.2" y="59.4">5</text>
<text x="201.9" y="54.4">2</text>
<text x="43.1" y="62">2</text>
<text x="43.1" y="64.5">3</text>
<text x="67.2" y="62">2</text>
<text x="67.2" y="64.5">3</text>
<text x="116.8" y="62">11</text>
<text x="135.2" y="62">6</text>
<text x="201.9" y="62">1</text>
<text x="201.9" y="64.5">2</text>
<text x="43.1" y="67.1">4</text>
<text x="43.1" y="69.6">5</text>
<text x="67.2" y="67.1">4</text>
<text x="67.2" y="69.6">5</text>
<text x="116.8" y="67.1">15</text>
<text x="135.2" y="67.1">2</text>
<text x="43.1" y="72.1">6</text>
<text x="67.2" y="72.1">6</text>
<text x="67.2" y="74.7">7</text>
<text x="67.2" y="77.2">8</text>
<text x="257.7" y="77.2">1</text>
<text x="257.7" y="79.8">2</text>
<text x="79.3" y="111.5">3</text>
<text x="88.6" y="108.7" transform="rotate(-90 88.6 108.7)">4</text>
<text x="79.3" y="114">1</text>
<text x="79.3" y="116.6">5</text>
<text x="88.6" y="121.4" transform="rotate(-90 88.6 121.4)">2</text>
</g>
<g font-size="1.8" fill="#0f0f0f">
<text x="75.2" y="28.7">SDA/A4</text>
<text x="75.2" y="26.1">SCL/A5</text>
<text x="26.7" y="33.8">IOREF</text>
<text x="77.8" y="31.2">AREF</text>
<text x="26.7" y="36.3">~{RESET}</text>
<text x="79" y="41.4">*11</text>
<text x="79.9" y="36.3">13</text>
<text x="79.9" y="38.8">12</text>
<text x="79" y="43.9">*10</text>
<text x="80.2" y="46.5">*9</text>
<text x="81.1" y="49">8</text>
<text x="29.2" y="59.2">A0</text>
<text x="81.1" y="59.2">7</text>
<text x="111.8" y="56.6">A1</text>
<text x="111.8" y="54.1">A0</text>
<text x="29.2" y="64.2">A2</text>
<text x="29.2" y="61.7">A1</text>
<text x="80.2" y="64.2">*5</text>
<text x="80.2" y="61.7">*6</text>
<text x="29.2" y="66.8">A3</text>
<text x="80.2" y="69.3">*3</text>
<text x="81.1" y="66.8">4</text>
<text x="81.1" y="71.9">2</text>
<text x="77.3" y="76.9">RX/0</text>
<text x="77.6" y="74.4">TX/1</text>
<text x="56.1" y="111.2">SDA/A4</text>
<text x="56.2" y="113.8">SCL/A5</text>
</g>
<g font-size="1.8" fill="#840084">
<text x="46.4" y="40.2">~</text>
<text x="64.2" y="37.7">~</text>
<text x="64.2" y="68.2">~</text>
</g>
<g font-size="1.8" fill="#0000c2">
<text x="177" y="165.4">*</text>
<text x="179.2" y="165.4">Indicates</text>
<text x="188.9" y="165.4">a</text>
<text x="191.3" y="165.4">PWM-capable</text>
<text x="205.6" y="165.4">pin</text>
</g>
</svg>
